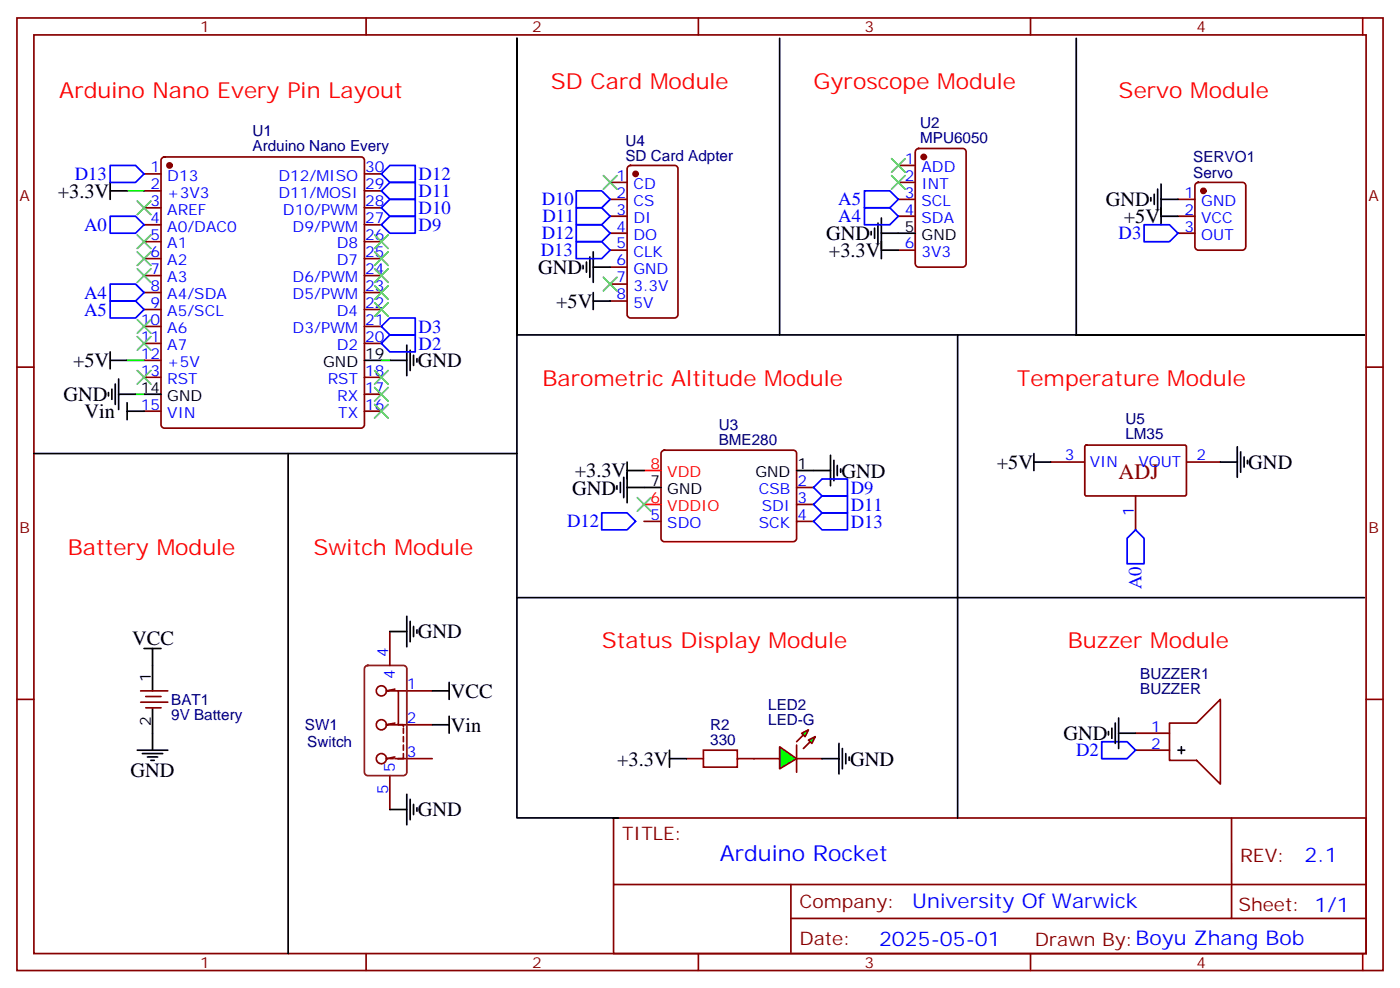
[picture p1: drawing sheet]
<svg xmlns="http://www.w3.org/2000/svg" width="291mm" height="206mm" viewBox="0 0 291 206" stroke-linecap="round" stroke-linejoin="round" font-family="sans-serif">
<g fill="none" stroke="#870000" stroke-width=".35">
<path d="M3.5 3.7h284.4v198.3h-284.4zM7.1 7.3h277.2v191.2h-277.2zM76.2 3.7v3.6M145.3 3.7v3.6M214.5 3.7v3.6M283.6 3.7v3.6M30 36.2h3.5M30 39.7h3.5M33.7 32.9l.5-.2h40.9a.71 .71 0 0 1 .7 .7v55a.76 .76 0 0 1-.7 .7h-40.9a.76 .76 0 0 1-.7-.7v-55zM75.8 36.2h3.6M75.8 39.7h3.6M187 34.4h3.5"/>
<path d="M187 38h3.5M190.7 31.1l.5-.2h9.2a.71 .71 0 0 1 .7 .7v23.3a.76 .76 0 0 1-.7 .7h-9.2a.76 .76 0 0 1-.7-.7v-23.3zM30 43.3h3.5M30 46.8h3.5M30 50.3h3.5M30 53.8h3.5M30 57.4h3.5M75.8 43.3h3.6M75.8 46.8h3.6M75.8 50.3h3.6M75.8 53.8h3.6M75.8 57.4h3.6"/>
<path d="M187 41.5h3.5M187 45h3.5M187 52.1h3.5M3.5 76.4h3.6M30 60.9h3.5M30 64.4h3.5M30 67.9h3.5M30 71.5h3.5M30 75h3.5M30 78.5h3.5M75.8 60.9h3.6M75.8 64.4h3.6"/>
<path d="M75.8 67.9h3.6M75.8 71.5h3.6M75.8 78.5h3.6M284.3 76.4h3.6M30 85.6h3.5M75.8 85.6h3.6M75.8 82.1h3.6M218.7 96.2h7.1M225.8 92.8l.3-.2 20.7 .1 .1 .3v10l-.3 .2h-20.6l-.2-.3zM246.9 96.2h7.1M236.4 103.2v7.1M81.1 131.4v7.1"/>
<path d="M3.5 145.6h3.6M29.3 146.1h5.6M29.3 143.8h5.6M30.3 147.3h3.2M30.3 145h3.2M81.1 157.9h.7M82.2 143.4l-1.8 .4h2.5M82.2 157.6l-1.8 .3h.4M82.2 157.9h7.8M82.9 143.8v7h-2.5l1.8-.3M82.9 143.8h7.1M84 156.8v1.1h-1.1"/>
<path d="M84 151.6v1M84 153.3v1.1M84 155.1v1M90 150.8h-7.1h1.1v.4M157 157.9h5.3M165.8 157.9h5.3M284.3 145.6h3.6M81.1 161.4v7.1M127.7 170.3h156.6v28.2h-156.6zM256.3 170.3v20.9M76.2 198.5v3.5M127.7 184.1h156.5"/>
<path d="M145.3 198.5v3.5M164.6 191.2h119.6M164.6 184.1v14.1M214.5 198.5v3.5M283.6 198.5v3.5"/>
<circle cx="79.4" cy="157.9" r="1.06"/>
<circle cx="79.4" cy="143.8" r="1.06"/>
<circle cx="79.4" cy="150.8" r="1.06"/>
</g>
<g fill="#870000" stroke="#870000" stroke-width=".35">
<circle cx="192.3" cy="32.7" r=".53"/>
<circle cx="35.3" cy="34.4" r=".53"/>
</g>
<path d="M187 48.5h3.5M75.8 75h3.6M30 82.1h3.5M31.7 138.5v5.3M31.7 147.3v5.3" fill="none" stroke="#000" stroke-width=".35"/>
<path d="M76.1 138.7l.5-.2h7.4a.71 .71 0 0 1 .7 .7v21.5a.76 .76 0 0 1-.7 .7h-7.4a.76 .76 0 0 1-.8-.7v-21.5z" fill="none" stroke="#630" stroke-width=".35"/>
<g fill="#0f0" stroke="#870000" stroke-width=".35">
<path d="M168.3 154l1.4-.7-.7 1.4z"/>
<path d="M166.9 152.6l1.4-.7-.7 1.4z"/>
</g>
<g fill="#870000" stroke="#870000" stroke-width=".35">
<path d="M167.2 155.8l1.4-1.4z"/>
<path d="M165.8 154.4l1.4-1.4z"/>
</g>
<path d="M165.8 155.1v5.6z" fill="#f00" stroke="#870000" stroke-width=".35"/>
<path d="M162.3 155.4l3.5 2.5-3.5 2.1z" fill="#0f0" stroke="#870000" stroke-width=".35"/>
<g fill="none" stroke="#000" stroke-width=".35">
<path d="M162.3 8v61.7M224 8v61.7h1.8M22.9 38v3.5M22.9 39.7h3.6M240.9 39.4v4.2M241.7 38.3v8.5M121.4 55.2v.8M122.1 54.5v2.2M122.8 53.5v4.2M123.5 52.4v6.4M123.5 55.6h3.5M181.3 48.2v.7"/>
<path d="M182 47.5v2.1M182.7 46.4v4.3M183.4 52.1h3.6M183.4 45.4v8.4M183.4 48.5h3.6M239.5 41.1v.7M240.2 40.4v2.1M241.7 41.5h3.5M241.7 45h3.5M22.9 75h3.6M22.9 73.2v3.6M24 79.9v4.3"/>
<path d="M24.7 78.9v6.3M81.1 75h3.6M84.7 71.8v6.4M85.4 72.9v4.2M86.1 73.9v2.2M86.8 74.6v.8M123.5 62.7h3.5M123.5 60.9v3.5M199.3 69.7v100.6M224 69.7h60h-176.4v-61.7v86.4h-100.5M22.6 81.7v.7M23.3 81v2.1"/>
<path d="M24.7 82.1h3.5M26.5 85.6h3.5M26.5 83.8v3.5M60 94.4v104.1M107.6 94.4v75.9h21.2M129.8 99.3v4.3M130.5 97.9h3.6M130.5 96.2v8.4M165.8 97.9h7.1M172.9 94.8v6.3M173.6 95.8v4.2M174.3 96.9v2.1"/>
<path d="M175 97.6v.7M215.2 96.2h3.5M215.2 94.4v3.5M254 96.2h3.5M257.5 93v6.3M258.2 94.1v4.2M258.9 95.1v2.1M259.6 95.8v.7M128.4 101.1v.7M129.1 100.4v2.1M130.5 101.5h7.1M30 135h3.5"/>
<path d="M31.7 135v3.5M81.1 131.4h3.6M84.7 128.3v6.3M85.4 129.3v4.3M86.1 130.4v2.1M86.8 131.1v.7M107.6 124.4h176.4M28.6 156.1h6.3M29.6 156.8h4.3M30.7 157.6h2.1M31.4 158.3h.7M31.7 152.6v3.5"/>
<path d="M90 143.8h3.5M90 150.8h3.5M93.5 142v3.6M93.5 149.1v3.5M139.3 157.9h3.6M139.3 156.1v3.6M171.1 157.9h3.5M174.6 154.7v6.4M175.3 155.8v4.2M176 156.8v2.2M176.7 157.6v.7M230.7 152.3v.7"/>
<path d="M231.4 151.6v2.1M232.1 150.5v4.2M232.8 152.6h3.6M232.8 149.4v6.4M245.2 156.1h1.4M245.9 155.4v1.4M81.1 168.5h3.6M84.7 165.3v6.4M85.4 166.4v4.2M86.1 167.4v2.1M86.8 168.1v.7"/>
</g>
<path d="M26.5 39.7h3.5M26.5 75h3.5M79.4 75h1.7M28.2 82.1h1.8" fill="none" stroke="#008700" stroke-width=".35"/>
<g fill="none" stroke="#870000" stroke-width=".35">
<path d="M127 38h3.5M130.8 34.6l.4-.2h9.2a.71 .71 0 0 1 .7 .7v30.4a.76 .76 0 0 1-.7 .7h-9.2a.76 .76 0 0 1-.7-.7v-30.4zM248.9 38.2l.5-.2h9.2a.71 .71 0 0 1 .7 .7v12.7a.76 .76 0 0 1-.7 .7h-9.2a.76 .76 0 0 1-.7-.7v-12.7zM127 59.1h3.5M127 55.6h3.5M127 52.1h3.5M127 48.5h3.5M127 45h3.5M127 41.5h3.5M245.2 48.5h3.5M245.2 45h3.5M245.2 41.5h3.5"/>
<path d="M127 62.7h3.5M137.8 93.9l.5-.2h26.8a.71 .71 0 0 1 .7 .7v17.6a.76 .76 0 0 1-.7 .7h-26.8a.76 .76 0 0 1-.7-.7v-17.6zM134.1 108.5h3.5M165.8 101.5h3.5M165.8 105h3.5M165.8 108.5h3.5M142.9 157.9h3.5M153.5 157.9h3.5M236.4 152.6h7M236.4 156.1h7M243.4 150.5h5.7l4.9-4.9v17.6l-4.9-4.9h-5.7z"/>
</g>
<path d="M146.4 156.1h7.1v3.6h-7.1z" fill="none" stroke="#a10000" stroke-width=".35"/>
<g fill="#870000" stroke="#870000" stroke-width=".35">
<circle cx="132.3" cy="36.2" r=".53"/>
<circle cx="250.5" cy="39.7" r=".53"/>
</g>
<g fill="none" stroke="#00f" stroke-width=".35">
<path d="M22.9 34.4h5.3l1.8 1.8-1.8 1.8h-5.3zM79.4 36.2l1.7-1.8h5.3v3.6h-5.3zM81.1 38h5.3v3.5h-5.3l-1.7-1.8zM119.9 39.7h5.3l1.8 1.8-1.8 1.8h-5.3zM179.9 39.7h5.3l1.8 1.8-1.8 1.8h-5.3zM22.9 59.1h5.3l1.8 1.8-1.8 1.8h-5.3zM22.9 45h5.3l1.8 1.8-1.8 1.7h-5.3zM79.4 43.3l1.7-1.8h5.3v3.5h-5.3zM79.4 46.8l1.7-1.8h5.3v3.5h-5.3zM119.9 50.3h5.3l1.8 1.8-1.8 1.7h-5.3zM119.9 46.8h5.3l1.8 1.7-1.8 1.8h-5.3zM119.9 43.3h5.3l1.8 1.7-1.8 1.8h-5.3z"/>
<path d="M179.9 43.3h5.3l1.8 1.7-1.8 1.8h-5.3zM238.1 46.8h5.3l1.8 1.7-1.8 1.8h-5.3zM22.9 62.7h5.3l1.8 1.7-1.8 1.8h-5.3zM79.4 71.5l1.7-1.8h5.3v3.5h-5.3zM79.4 67.9l1.7-1.7h5.3v3.5h-5.3zM125.2 106.8h5.3l1.8 1.7-1.8 1.8h-5.3zM169.3 101.5l1.8-1.8h5.3v3.5h-5.3zM169.3 105l1.8-1.8h5.3v3.6h-5.3zM169.3 108.5l1.8-1.7h5.3v3.5h-5.3zM236.4 110.3l1.7 1.7v5.3h-3.5v-5.3zM229.3 154.4h5.3l1.8 1.7-1.8 1.8h-5.3z"/>
</g>
<g fill="none" stroke="#3c3" stroke-width=".35">
<path d="M125.6 36.5l2.8 2.9M128.4 36.5l-2.8 2.9M185.6 33l2.8 2.8M185.6 36.5l2.8 2.9M188.4 33l-2.8 2.8M188.4 36.5l-2.8 2.9M28.6 41.8l2.8 2.9M28.6 48.9l2.8 2.8M28.6 52.4l2.8 2.8M28.6 56l2.8 2.8M31.4 41.8l-2.8 2.9M31.4 48.9l-2.8 2.8"/>
<path d="M31.4 52.4l-2.8 2.8M31.4 56l-2.8 2.8M78 48.9l2.8 2.8M78 52.4l2.8 2.8M78 56l2.8 2.8M78 59.5l2.8 2.8M80.8 48.9l-2.8 2.8M80.8 52.4l-2.8 2.8M80.8 56l-2.8 2.8M80.8 59.5l-2.8 2.8M125.6 57.7l2.8 2.8M128.4 57.7l-2.8 2.8"/>
<path d="M28.6 66.5l2.8 2.9M28.6 70.1l2.8 2.8M28.6 77.1l2.8 2.8M31.4 66.5l-2.8 2.9M31.4 70.1l-2.8 2.8M31.4 77.1l-2.8 2.8M78 63l2.8 2.8M78 77.1l2.8 2.8M80.8 63l-2.8 2.8M80.8 77.1l-2.8 2.8M78 80.6l2.8 2.9M78 84.2l2.8 2.8"/>
<path d="M80.8 84.2l-2.8 2.8M80.8 80.6l-2.8 2.9M132.6 103.6l2.9 2.8M135.5 103.6l-2.9 2.8"/>
</g>
<path d="M134.1 97.9h3.5M134.1 105h3.5" fill="none" stroke="#f00" stroke-width=".35"/>
<g font-size="4.6" fill="#f00">
<text x="12.3" y="20.3">Arduino Nano Every Pin Layout</text>
<text x="114.7" y="18.6">SD Card Module</text>
<text x="169.3" y="18.6">Gyroscope Module</text>
<text x="232.8" y="20.3">Servo Module</text>
<text x="112.9" y="80.3">Barometric Altitude Module</text>
<text x="211.7" y="80.3">Temperature Module</text>
<text x="14.1" y="115.6">Battery Module</text>
<text x="65.3" y="115.6">Switch Module</text>
<text x="125.2" y="135">Status Display Module</text>
<text x="222.2" y="135">Buzzer Module</text>
</g>
<text font-size="4.6" fill="#800" x="232.8" y="99.7">ADJ</text>
<text font-size="4.6" fill="#00f" x="149.8" y="179.3">Arduino Rocket</text>
<g font-size="4.2">
<text x="12" y="41.2">+3.3V</text>
<text x="230.2" y="42.9">GND</text>
<text x="233.9" y="46.5">+5V</text>
<text x="172" y="50">GND</text>
<text x="172.5" y="53.5">+3.3V</text>
<text x="112" y="57">GND</text>
<text x="115.7" y="64.1">+5V</text>
<text x="15.2" y="76.5">+5V</text>
<text x="87" y="76.5">GND</text>
<text x="13.2" y="83.5">GND</text>
<text x="17.6" y="87">Vin</text>
<text x="119.6" y="99.4">+3.3V</text>
<text x="175.2" y="99.4">GND</text>
<text x="207.5" y="97.6">+5V</text>
<text x="259.8" y="97.6">GND</text>
<text x="119.1" y="102.9">GND</text>
<text x="27.5" y="134.3">VCC</text>
<text x="87" y="132.9">GND</text>
<text x="93.9" y="145.2">VCC</text>
<text x="93.8" y="152.3">Vin</text>
<text x="221.4" y="154">GND</text>
<text x="27.2" y="161.8">GND</text>
<text x="128.4" y="159.4">+3.3V</text>
<text x="176.9" y="159.4">GND</text>
<text x="87" y="169.9">GND</text>
</g>
<g font-size="4.2" fill="#00f">
<text x="271.5" y="179.5">2.1</text>
<text x="189.9" y="189.1">University Of Warwick</text>
<text x="183" y="196.9">2025-05-01</text>
</g>
<g font-size="3.9" fill="#00f">
<text x="15.6" y="37.4">D13</text>
<text x="87.1" y="41">D11</text>
<text x="87.1" y="37.5">D12</text>
<text x="87.1" y="44.5">D10</text>
<text x="112.8" y="42.7">D10</text>
<text x="112.9" y="46.3">D11</text>
<text x="174.5" y="46.3">A4</text>
<text x="174.5" y="42.7">A5</text>
<text x="17.5" y="48">A0</text>
<text x="87.1" y="48">D9</text>
<text x="112.6" y="53.3">D13</text>
<text x="112.8" y="49.8">D12</text>
<text x="232.8" y="49.8">D3</text>
<text x="17.5" y="62.1">A4</text>
<text x="17.5" y="65.7">A5</text>
<text x="87.1" y="69.2">D3</text>
<text x="87.1" y="72.8">D2</text>
<text x="177.1" y="106.3">D11</text>
<text x="177.1" y="102.7">D9</text>
<text x="118.1" y="109.8">D12</text>
<text x="177.1" y="109.8">D13</text>
<text x="237.6" y="122.6" transform="rotate(-90 237.6 122.6)">A0</text>
<text x="224" y="157.4">D2</text>
</g>
<g font-size="3.9" fill="#800">
<text x="129.5" y="174.8">TITLE:</text>
<text x="258.1" y="179.5">REV:</text>
<text x="166.4" y="189">Company:</text>
<text x="257.7" y="189.7">Sheet: 1/1</text>
<text x="166.4" y="196.7">Date:</text>
<text x="215.4" y="196.8">Drawn By:Boyu Zhang Bob</text>
</g>
<g font-size="3.2" fill="#800">
<text x="41.6" y="6.7">1</text>
<text x="110.8" y="6.7">2</text>
<text x="179.9" y="6.7">3</text>
<text x="249.1" y="6.7">4</text>
<text x="4.1" y="41.8">A</text>
<text x="284.9" y="41.8">A</text>
<text x="4.1" y="111">B</text>
<text x="284.9" y="111">B</text>
<text x="41.6" y="201.5">1</text>
<text x="110.8" y="201.5">2</text>
<text x="179.9" y="201.5">3</text>
<text x="249.1" y="201.5">4</text>
</g>
<g font-size="3.2" fill="#000080">
<text x="52.6" y="28.3">U1</text>
<text x="191.5" y="29.7">MPU6050</text>
<text x="191.5" y="26.6">U2</text>
<text x="52.6" y="31.5">Arduino Nano Every</text>
<text x="130.2" y="30.3">U4</text>
<text x="130.2" y="33.5">SD Card Adpter</text>
<text x="248.4" y="33.8">SERVO1</text>
<text x="248.4" y="37">Servo</text>
<text x="149.6" y="89.4">U3</text>
<text x="234.2" y="88.3">U5</text>
<text x="149.6" y="92.6">BME280</text>
<text x="234.2" y="91.5">LM35</text>
<text x="237.3" y="141.4">BUZZER1</text>
<text x="35.6" y="149.9">9V Battery</text>
<text x="35.6" y="146.7">BAT1</text>
<text x="159.9" y="147.7">LED2</text>
<text x="237.3" y="144.5">BUZZER</text>
<text x="63.5" y="152">SW1</text>
<text x="63.9" y="155.5">Switch</text>
<text x="147.8" y="155.1">330</text>
<text x="147.8" y="151.9">R2</text>
<text x="159.9" y="150.8">LED-G</text>
</g>
<g font-size="3.2" fill="#00f">
<text x="31.3" y="35.8">1</text>
<text x="76" y="35.8">30</text>
<text x="188.3" y="34.1">1</text>
<text x="191.8" y="35.8">ADD</text>
<text x="31.3" y="39.4">2</text>
<text x="34.8" y="37.6">D13</text>
<text x="34.8" y="41.1">+3V3</text>
<text x="58" y="41.1">D11/MOSI</text>
<text x="58" y="37.6">D12/MISO</text>
<text x="76" y="39.4">29</text>
<text x="128.3" y="41.1">2</text>
<text x="128.3" y="37.6">1</text>
<text x="131.8" y="39.4">CD</text>
<text x="188.3" y="37.6">2</text>
<text x="188.3" y="41.1">3</text>
<text x="191.8" y="39.4">INT</text>
<text x="246.5" y="41.1">1</text>
<text x="31.3" y="42.9">3</text>
<text x="31.3" y="46.4">4</text>
<text x="34.8" y="44.7">AREF</text>
<text x="58.9" y="44.7">D10/PWM</text>
<text x="76" y="46.4">27</text>
<text x="76" y="42.9">28</text>
<text x="128.3" y="44.7">3</text>
<text x="131.8" y="46.4">DI</text>
<text x="131.8" y="42.9">CS</text>
<text x="188.3" y="44.7">4</text>
<text x="191.8" y="42.9">SCL</text>
<text x="191.8" y="46.4">SDA</text>
<text x="246.5" y="44.7">2</text>
<text x="250" y="42.9">GND</text>
<text x="250" y="46.4">VCC</text>
<text x="31.3" y="50">5</text>
<text x="31.3" y="53.5">6</text>
<text x="34.8" y="48.2">A0/DAC0</text>
<text x="34.8" y="51.7">A1</text>
<text x="60.9" y="48.2">D9/PWM</text>
<text x="70.1" y="51.7">D8</text>
<text x="76" y="53.5">25</text>
<text x="76" y="50">26</text>
<text x="128.3" y="51.7">5</text>
<text x="128.3" y="48.2">4</text>
<text x="131.8" y="53.5">CLK</text>
<text x="131.8" y="50">DO</text>
<text x="188.3" y="51.7">6</text>
<text x="191.8" y="53.5">3V3</text>
<text x="246.5" y="48.2">3</text>
<text x="250" y="50">OUT</text>
<text x="31.3" y="57">7</text>
<text x="34.8" y="55.2">A2</text>
<text x="34.8" y="58.8">A3</text>
<text x="60.9" y="58.8">D6/PWM</text>
<text x="70.1" y="55.2">D7</text>
<text x="76" y="57">24</text>
<text x="128.3" y="58.8">7</text>
<text x="128.3" y="55.2">6</text>
<text x="131.8" y="57">GND</text>
<text x="31.3" y="60.5">8</text>
<text x="31.3" y="64.1">9</text>
<text x="34.8" y="62.3">A4/SDA</text>
<text x="34.8" y="65.8">A5/SCL</text>
<text x="60.9" y="62.3">D5/PWM</text>
<text x="70.1" y="65.8">D4</text>
<text x="76" y="64.1">22</text>
<text x="76" y="60.5">23</text>
<text x="128.3" y="62.3">8</text>
<text x="131.8" y="64.1">5V</text>
<text x="131.8" y="60.5">3.3V</text>
<text x="29.3" y="67.6">10</text>
<text x="29.3" y="71.1">11</text>
<text x="34.8" y="69.4">A6</text>
<text x="60.9" y="69.4">D3/PWM</text>
<text x="76" y="71.1">20</text>
<text x="76" y="67.6">21</text>
<text x="29.3" y="74.6">12</text>
<text x="34.8" y="72.9">A7</text>
<text x="34.8" y="76.4">+5V</text>
<text x="70.1" y="72.9">D2</text>
<text x="29.3" y="78.2">13</text>
<text x="34.8" y="79.9">RST</text>
<text x="68.2" y="79.9">RST</text>
<text x="70.2" y="83.5">RX</text>
<text x="76" y="81.7">17</text>
<text x="76" y="78.2">18</text>
<text x="29.3" y="85.2">15</text>
<text x="34.8" y="87">VIN</text>
<text x="70.4" y="87">TX</text>
<text x="76" y="85.2">16</text>
<text x="221.6" y="95.8">3</text>
<text x="249.1" y="95.8">2</text>
<text x="166" y="101.1">2</text>
<text x="226.8" y="97.2">VIN</text>
<text x="236.9" y="97.2">VOUT</text>
<text x="157.9" y="102.9">CSB</text>
<text x="158.6" y="106.4">SDI</text>
<text x="166" y="104.6">3</text>
<text x="236" y="107.4" transform="rotate(-90 236 107.4)">1</text>
<text x="135.4" y="108.2">5</text>
<text x="138.9" y="109.9">SDO</text>
<text x="157.9" y="109.9">SCK</text>
<text x="166" y="108.2">4</text>
<text x="80.8" y="136.7" transform="rotate(-90 80.8 136.7)">4</text>
<text x="82.2" y="141.2" transform="rotate(-90 82.2 141.2)">4</text>
<text x="84.7" y="143.4">1</text>
<text x="84.7" y="150.5">2</text>
<text x="239.6" y="152.3">1</text>
<text x="239.6" y="155.8">2</text>
<text x="82.2" y="160.7" transform="rotate(-90 82.2 160.7)">5</text>
<text x="84.7" y="157.6">3</text>
<text x="80.8" y="165.2" transform="rotate(-90 80.8 165.2)">5</text>
</g>
<g font-size="3.2">
<text x="188.3" y="48.2">5</text>
<text x="191.8" y="50">GND</text>
<text x="67.3" y="76.4">GND</text>
<text x="76" y="74.6">19</text>
<text x="29.3" y="81.7">14</text>
<text x="34.8" y="83.5">GND</text>
<text x="135.4" y="101.1">7</text>
<text x="157.2" y="99.3">GND</text>
<text x="166" y="97.6">1</text>
<text x="138.9" y="102.9">GND</text>
<text x="31.4" y="142" transform="rotate(-90 31.4 142)">1</text>
<text x="31.4" y="151.1" transform="rotate(-90 31.4 151.1)">2</text>
</g>
<g font-size="3.2" fill="#f00">
<text x="135.4" y="97.6">8</text>
<text x="138.9" y="99.3">VDD</text>
<text x="135.4" y="104.6">6</text>
<text x="138.9" y="106.4">VDDIO</text>
</g>
</svg>
